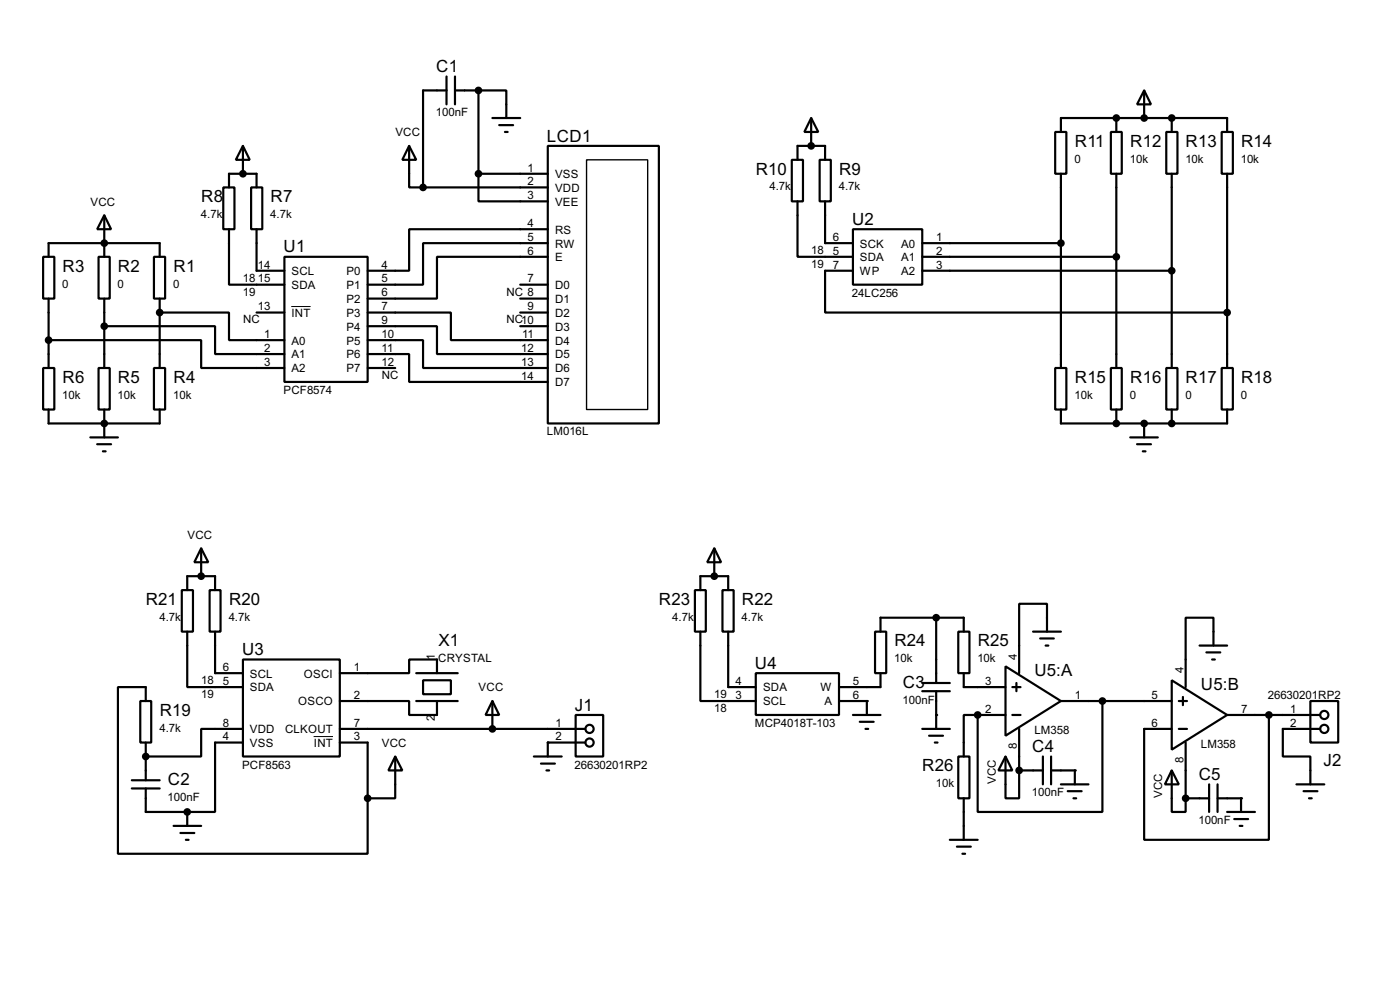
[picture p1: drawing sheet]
<svg xmlns="http://www.w3.org/2000/svg" width="256mm" height="180mm" viewBox="0 0 256 180" stroke-linecap="round" stroke-linejoin="round" font-family="sans-serif">
<g fill="none" stroke="#000" stroke-width=".4">
<path d="M81.8 16.6h-4.3v17.7M81.8 14v5.1M83.4 14v5.1M83.4 16.6h4.3M87.7 16.6h5.1v5M87.7 16.6v15.2M209.6 16.6l1.3 2.5h-2.6zM209.6 16.6v5M19.1 39.4l1.3 2.6h-2.6zM19.1 39.4v7.6M40.9 34.3h2.1v7.7h-2.1zM42 34.3v-2.5h5v2.5"/>
<path d="M44.5 26.7l1.3 2.6h-2.6zM44.5 26.7v5.1M46 34.3h2.1v7.7h-2.1zM75 26.7l1.3 2.6h-2.6zM75 26.7v7.6h2.5M77.5 34.3h22.9M87.7 31.8v5.1h12.7M87.7 31.8h12.7M90.2 21.6h5.1M91.5 22.9h2.5M92.5 24.2h.5M100.4 26.7h20.3v50.8h-20.3z"/>
<path d="M145.1 29.3h2v7.6h-2zM146.1 36.9v10.1h10.2M146.1 29.3v-2.6h5.1v2.6M148.6 21.6l1.3 2.6h-2.5zM148.6 21.6v5.1M150.2 29.3h2v7.6h-2zM151.2 36.9v7.6h5.1M193.3 24.2h2.1v7.6h-2.1zM194.4 24.2v-2.6h30.4v2.6M194.4 31.8v35.6M203.5 24.2h2v7.6h-2zM204.5 21.6v2.6"/>
<path d="M204.5 31.8v35.6M213.7 24.2h2v7.6h-2zM214.7 21.6v2.6M214.7 31.8v35.6M223.8 24.2h2.1v7.6h-2.1zM224.8 31.8v35.6M7.9 47h2.1v7.7h-2.1zM8.9 47v-2.5h20.4v2.5M8.9 54.7v12.7M18.1 47h2v7.7h-2zM19.1 59.7h20.3v5.1h12.7M19.1 54.7v12.7"/>
<path d="M28.2 47h2.1v7.7h-2.1zM29.3 57.2h12.7v5.1h10.1M29.3 54.7v12.7M42 42v10.1h10.1M47 42v7.6h5.1M47 57.2h5.1M52.1 47h15.3v22.9h-15.3zM67.4 57.2h15.2v5.1h17.8M67.4 59.7h12.7v5.1h20.3M95.3 59.7h5.1M95.3 57.2h5.1M95.3 54.7h5.1"/>
<path d="M95.3 52.1h5.1M100.4 42h-25.4v7.6h-7.6M100.4 44.5h-22.9v7.6h-10.1M100.4 47h-20.3v7.7h-12.7M156.3 42h12.7v10.1h-12.7zM156.3 49.6h-5.1v7.6h73.6M169 44.5h25.4M169 47h35.5M169 49.6h45.7M7.9 67.4h2.1v7.6h-2.1zM8.9 62.3h28v5.1h15.2M8.9 75v2.5h20.4v-2.5"/>
<path d="M18.1 67.4h2v7.6h-2zM19.1 75v5.1M28.2 67.4h2.1v7.6h-2.1zM67.4 62.3h10.1v5.1h22.9M67.4 64.8h7.6v5.1h25.4M67.4 67.4h5M193.3 67.4h2.1v7.6h-2.1zM194.4 75v2.5h30.4v-2.5M203.5 67.4h2v7.6h-2zM204.5 75v2.5M209.6 77.5v2.6M213.7 67.4h2v7.6h-2z"/>
<path d="M214.7 75v2.5M223.8 67.4h2.1v7.6h-2.1zM16.6 80.1h5M17.8 81.3h2.6M18.9 82.6h.5M207.1 80.1h5M208.3 81.3h2.6M209.4 82.6h.5M33.3 108h2.1v7.6h-2.1zM34.3 115.6v10.2h10.2M34.3 108v-2.5h5.1v2.5M36.9 100.4l1.3 2.5h-2.6z"/>
<path d="M36.9 100.4v5.1M38.4 108h2v7.6h-2zM39.4 115.6v7.6h5.1M127.3 108h2v7.6h-2zM128.3 115.6v12.7h10.2M128.3 108v-2.5h5.1v2.5M130.9 100.4l1.2 2.5h-2.5zM130.9 100.4v5.1M132.4 108h2v7.6h-2zM133.4 115.6v10.2h5.1M160.3 115.6h2.1v7.6h-2.1zM161.3 115.6v-2.5h15.3v2.5"/>
<path d="M171.5 113.1v11.9M175.6 115.6h2v7.6h-2zM189.3 115.6h5.1M190.6 116.9h2.5M191.6 118.2h.5M191.8 115.6v-5.1h-5.1v12.7M219.8 118.2h5M221 119.4h2.6M222.3 118.2v-5.1h-5.1v12.7M25.7 128.3h2v7.6h-2zM26.7 128.3v-2.5h-5.1v30.5h45.8v-10.2M26.7 135.9v6.9"/>
<path d="M44.5 120.7h17.8v17.8h-17.8zM44.5 135.9h-5.1v12.7h-5.1M44.5 133.4h-7.6v5.1h-10.2M62.3 123.2h12.7v-2.5h5.1v2.5M62.3 128.3h12.7v2.6h5.1v-2.6M62.3 135.9h5.1v10.2M62.3 133.4h44.9M72.4 138.5l1.3 2.5h-2.5zM72.4 138.5v7.6h-5M76.3 128.3h7.6M76.3 123.2h7.6M77.5 124.5h5.1v2.6h-5.1z"/>
<path d="M90.2 128.3l1.3 2.6h-2.5zM90.2 128.3v5.1M97.8 138.5h5.1M99.1 139.8h2.6M105.5 130.9h5v7.6h-5zM107.2 135.9h-6.8v2.6M138.5 123.2h15.2v7.7h-15.2zM153.7 128.3h5.1v2.6M156.3 130.9h5M157.5 132.1h2.6M158.6 133.4h.5M161.3 123.2v2.6h-7.6"/>
<path d="M169 133.4h5M169 126.5h5M169 125h5M170.2 134.7h2.6M171.3 135.9h.5M171.5 126.5v6.9M175.6 138.5h2v7.6h-2zM176.6 123.2v2.6h7.6M179.1 130.9h-2.5v7.6M179.1 130.9h5.1M184.2 122l10.2 6.3-10.2 6.4zM184.2 138.5l1.3 2.5h-2.6z"/>
<path d="M184.2 138.5v7.6h2.5v-5.1M185.5 125.8h1.5M185.5 130.9h1.5M186.2 125v1.5M186.7 133.4v7.6M191.1 138.5v5.1M192.6 138.5v5.1M194.4 128.3h20.3M202 128.3v20.3h-22.9v-17.7M214.7 124.5l10.1 6.4-10.1 6.3zM216 133.4h1.5M216 128.3h1.5"/>
<path d="M216.7 127.6v1.5M217.2 135.9v10.2M222.1 120.7h.5M224.8 130.9h17.1M232.5 130.9v22.8h-22.9v-20.3h5.1M240.1 128.3h5.1v7.6h-5.1zM241.9 133.4h-6.9v5.1h5.1v5.1M24.2 144.3h5.1M24.2 142.8h5.1M26.7 144.3v4.3h7.6M31.8 151.2h5.1M33.1 152.5h2.5"/>
<path d="M34.1 153.7h.5M34.3 148.6v2.6M100.1 141h.5M174 153.7h5.1M175.3 155h2.6M176.3 156.3h.5M176.6 146.1v7.6M186.7 141h4.4M192.6 141h4.3v2.6M194.4 143.6h5M195.6 144.8h2.6M196.7 146.1h.5"/>
<path d="M214.7 141l1.3 2.6h-2.6zM214.7 141v7.6h2.5v-2.5M217.2 146.1h4.3M221.5 143.6v5M223.1 146.1h4.3v2.5M223.1 143.6v5M224.8 148.6h5.1M226.1 149.9h2.6M227.1 151.2h.5M237.5 143.6h5.1M238.8 144.8h2.6M239.8 146.1h.5"/>
<circle cx="108" cy="133.4" r=".75"/>
<circle cx="108" cy="135.9" r=".75"/>
<circle cx="242.6" cy="133.4" r=".75"/>
<circle cx="242.6" cy="130.9" r=".75"/>
</g>
<g fill="#000">
<circle cx="87.7" cy="16.6" r=".2"/>
<circle cx="44.5" cy="31.8" r=".2"/>
<circle cx="148.6" cy="26.7" r=".2"/>
<circle cx="204.5" cy="21.6" r=".2"/>
<circle cx="209.6" cy="21.6" r=".2"/>
<circle cx="214.7" cy="21.6" r=".2"/>
<circle cx="19.1" cy="44.5" r=".2"/>
<circle cx="29.3" cy="57.2" r=".2"/>
<circle cx="19.1" cy="77.5" r=".2"/>
<circle cx="204.5" cy="77.5" r=".2"/>
<circle cx="209.6" cy="77.5" r=".2"/>
<circle cx="214.7" cy="77.5" r=".2"/>
<circle cx="36.9" cy="105.5" r=".2"/>
<circle cx="130.9" cy="105.5" r=".2"/>
<circle cx="26.7" cy="138.5" r=".2"/>
<circle cx="90.2" cy="133.4" r=".2"/>
<circle cx="100.4" cy="135.9" r=".2"/>
<circle cx="158.8" cy="128.3" r=".2"/>
<circle cx="171.5" cy="130.9" r=".2"/>
<circle cx="179.1" cy="130.9" r=".2"/>
<circle cx="34.3" cy="148.6" r=".2"/>
<circle cx="186.7" cy="141" r=".2"/>
<circle cx="196.9" cy="141" r=".2"/>
<circle cx="217.2" cy="146.1" r=".2"/>
<circle cx="227.4" cy="146.1" r=".2"/>
</g>
<path d="M107.5 29.3h11.2v45.7h-11.2z" fill="none" stroke="#000" stroke-width=".25"/>
<path d="M53.4 56.1h3.5M57.5 134.8h3.5" fill="none" stroke="#000" stroke-width=".18"/>
<g fill="#000" stroke="#000" stroke-width=".4">
<circle cx="87.6" cy="16.6" r=".5"/>
<circle cx="44.5" cy="31.8" r=".5"/>
<circle cx="77.5" cy="34.3" r=".5"/>
<circle cx="87.6" cy="31.8" r=".5"/>
<circle cx="148.6" cy="26.7" r=".5"/>
<circle cx="204.5" cy="21.6" r=".5"/>
<circle cx="209.6" cy="21.6" r=".5"/>
<circle cx="214.6" cy="21.6" r=".5"/>
<circle cx="19.1" cy="44.5" r=".5"/>
<circle cx="19.1" cy="59.7" r=".5"/>
<circle cx="29.2" cy="57.2" r=".5"/>
<circle cx="194.3" cy="44.5" r=".5"/>
<circle cx="204.5" cy="47" r=".5"/>
<circle cx="214.6" cy="49.6" r=".5"/>
<circle cx="224.8" cy="57.2" r=".5"/>
<circle cx="8.9" cy="62.3" r=".5"/>
<circle cx="19.1" cy="77.5" r=".5"/>
<circle cx="204.5" cy="77.5" r=".5"/>
<circle cx="209.6" cy="77.5" r=".5"/>
<circle cx="214.6" cy="77.5" r=".5"/>
<circle cx="36.8" cy="105.5" r=".5"/>
<circle cx="130.8" cy="105.5" r=".5"/>
<circle cx="171.5" cy="113.1" r=".5"/>
<circle cx="26.7" cy="138.5" r=".5"/>
<circle cx="90.2" cy="133.4" r=".5"/>
<circle cx="179.1" cy="130.9" r=".5"/>
<circle cx="201.9" cy="128.3" r=".5"/>
<circle cx="232.4" cy="130.9" r=".5"/>
<circle cx="34.3" cy="148.6" r=".5"/>
<circle cx="67.3" cy="146.1" r=".5"/>
<circle cx="186.7" cy="141" r=".5"/>
<circle cx="217.2" cy="146.1" r=".5"/>
</g>
<g font-size="3.5">
<text x="79.9" y="13.2">C1</text>
<text x="100.2" y="25.9">LCD1</text>
<text x="196.9" y="26.8">R11</text>
<text x="207.1" y="26.8">R12</text>
<text x="217.2" y="26.8">R13</text>
<text x="227.4" y="26.8">R14</text>
<text x="138.5" y="31.9">R10</text>
<text x="153.7" y="31.9">R9</text>
<text x="36.9" y="37">R8</text>
<text x="49.6" y="37">R7</text>
<text x="156.1" y="41.2">U2</text>
<text x="52" y="46.2">U1</text>
<text x="11.5" y="49.7">R3</text>
<text x="21.6" y="49.7">R2</text>
<text x="31.8" y="49.7">R1</text>
<text x="11.5" y="70.1">R6</text>
<text x="21.6" y="70.1">R5</text>
<text x="31.8" y="70.1">R4</text>
<text x="196.9" y="70.1">R15</text>
<text x="207.1" y="70.1">R16</text>
<text x="217.2" y="70.1">R17</text>
<text x="227.4" y="70.1">R18</text>
<text x="26.7" y="110.7">R21</text>
<text x="42" y="110.7">R20</text>
<text x="120.7" y="110.7">R23</text>
<text x="135.9" y="110.7">R22</text>
<text x="44.4" y="119.9">U3</text>
<text x="80.3" y="118.3">X1</text>
<text x="163.9" y="118.3">R24</text>
<text x="179.1" y="118.3">R25</text>
<text x="138.3" y="122.4">U4</text>
<text x="165.4" y="125.9">C3</text>
<text x="189.5" y="123.7">U5:A</text>
<text x="29.3" y="131">R19</text>
<text x="105.3" y="130.1">J1</text>
<text x="220" y="126.3">U5:B</text>
<text x="189.1" y="137.7">C4</text>
<text x="30.8" y="143.7">C2</text>
<text x="169" y="141.2">R26</text>
<text x="219.6" y="142.8">C5</text>
<text x="242.5" y="140.2">J2</text>
</g>
<g font-size="2.4">
<text x="79.9" y="21.3">100nF</text>
<text x="72.4" y="25">VCC</text>
<text x="196.8" y="29.8">0</text>
<text x="207" y="29.8">10k</text>
<text x="217.2" y="29.8">10k</text>
<text x="227.3" y="29.8">10k</text>
<text x="96.7" y="31.4">1</text>
<text x="96.7" y="33.9">2</text>
<text x="101.7" y="32.6">VSS</text>
<text x="101.7" y="35.1">VDD</text>
<text x="141" y="34.9">4.7k</text>
<text x="153.7" y="34.9">4.7k</text>
<text x="16.6" y="37.7">VCC</text>
<text x="36.8" y="40">4.7k</text>
<text x="49.5" y="40">4.7k</text>
<text x="96.7" y="41.6">4</text>
<text x="96.7" y="36.5">3</text>
<text x="101.7" y="37.7">VEE</text>
<text x="96.7" y="46.6">6</text>
<text x="96.7" y="44.1">5</text>
<text x="101.7" y="47.8">E</text>
<text x="101.7" y="45.3">RW</text>
<text x="101.7" y="42.7">RS</text>
<text x="148.6" y="46.5">18</text>
<text x="152.6" y="44.1">6</text>
<text x="152.6" y="46.6">5</text>
<text x="157.5" y="45.3">SCK</text>
<text x="157.5" y="47.8">SDA</text>
<text x="165.1" y="45.3">A0</text>
<text x="165.1" y="47.8">A1</text>
<text x="171.5" y="44.1">1</text>
<text x="171.5" y="46.6">2</text>
<text x="11.4" y="52.6">0</text>
<text x="21.6" y="52.6">0</text>
<text x="31.8" y="52.6">0</text>
<text x="44.5" y="51.5">18</text>
<text x="47.3" y="49.2">14</text>
<text x="47.3" y="51.7">15</text>
<text x="53.4" y="50.4">SCL</text>
<text x="53.4" y="52.9">SDA</text>
<text x="63.5" y="50.4">P0</text>
<text x="63.5" y="52.9">P1</text>
<text x="69.9" y="49.2">4</text>
<text x="69.9" y="51.7">5</text>
<text x="96.7" y="51.7">7</text>
<text x="101.7" y="52.9">D0</text>
<text x="148.6" y="49">19</text>
<text x="152.6" y="49.2">7</text>
<text x="157.5" y="50.4">WP</text>
<text x="165.1" y="50.4">A2</text>
<text x="171.5" y="49.2">3</text>
<text x="44.5" y="54.1">19</text>
<text x="44.5" y="59.2">NC</text>
<text x="47.3" y="56.8">13</text>
<text x="53.4" y="58">INT</text>
<text x="63.5" y="55.4">P2</text>
<text x="63.5" y="58">P3</text>
<text x="69.9" y="54.3">6</text>
<text x="69.9" y="56.8">7</text>
<text x="69.9" y="59.3">9</text>
<text x="92.8" y="54.1">NC 8</text>
<text x="92.8" y="59.2">NC10</text>
<text x="96.7" y="56.8">9</text>
<text x="101.7" y="58">D2</text>
<text x="101.7" y="55.4">D1</text>
<text x="156.1" y="54.3">24LC256</text>
<text x="48.4" y="61.9">1</text>
<text x="48.4" y="64.4">2</text>
<text x="53.4" y="63.1">A0</text>
<text x="53.4" y="65.6">A1</text>
<text x="63.5" y="60.5">P4</text>
<text x="63.5" y="63.1">P5</text>
<text x="63.5" y="65.6">P6</text>
<text x="69.9" y="61.9">10</text>
<text x="69.9" y="64.4">11</text>
<text x="95.5" y="64.4">12</text>
<text x="95.7" y="61.9">11</text>
<text x="101.7" y="65.6">D5</text>
<text x="101.7" y="63.1">D4</text>
<text x="101.7" y="60.5">D3</text>
<text x="48.4" y="67">3</text>
<text x="53.4" y="68.1">A2</text>
<text x="63.5" y="68.1">P7</text>
<text x="69.9" y="67">12</text>
<text x="69.9" y="69.4">NC</text>
<text x="95.5" y="69.5">14</text>
<text x="95.5" y="67">13</text>
<text x="101.7" y="70.7">D7</text>
<text x="101.7" y="68.1">D6</text>
<text x="11.4" y="73">10k</text>
<text x="21.6" y="73">10k</text>
<text x="31.8" y="73">10k</text>
<text x="51.9" y="72.1">PCF8574</text>
<text x="196.8" y="73">10k</text>
<text x="207" y="73">0</text>
<text x="217.2" y="73">0</text>
<text x="227.3" y="73">0</text>
<text x="100.2" y="79.7">LM016L</text>
<text x="34.3" y="98.6">VCC</text>
<text x="29.2" y="113.6">4.7k</text>
<text x="41.9" y="113.6">4.7k</text>
<text x="123.2" y="113.6">4.7k</text>
<text x="135.9" y="113.6">4.7k</text>
<text x="36.9" y="125.2">18</text>
<text x="40.8" y="122.8">6</text>
<text x="40.8" y="125.4">5</text>
<text x="45.8" y="124">SCL</text>
<text x="55.7" y="124">OSCI</text>
<text x="64.8" y="122.8">1</text>
<text x="79.7" y="120.7" transform="rotate(-90 79.7 120.7)">1</text>
<text x="80.3" y="121.2">CRYSTAL</text>
<text x="134.8" y="125.4">4</text>
<text x="156.3" y="125.4">5</text>
<text x="163.8" y="121.2">10k</text>
<text x="179.1" y="121.2">10k</text>
<text x="180.5" y="125.4">3</text>
<text x="186.3" y="120.7" transform="rotate(-90 186.3 120.7)">4</text>
<text x="216.8" y="123.2" transform="rotate(-90 216.8 123.2)">4</text>
<text x="36.9" y="127.8">19</text>
<text x="45.8" y="126.6">SDA</text>
<text x="54.6" y="129.1">OSCO</text>
<text x="64.8" y="127.9">2</text>
<text x="79.7" y="132" transform="rotate(-90 79.7 132)">2</text>
<text x="87.7" y="126.6">VCC</text>
<text x="130.9" y="127.8">19</text>
<text x="130.9" y="130.3">18</text>
<text x="134.8" y="127.9">3</text>
<text x="139.8" y="129.1">SCL</text>
<text x="139.8" y="126.6">SDA</text>
<text x="150.3" y="126.6">W</text>
<text x="151" y="129.1">A</text>
<text x="156.3" y="127.9">6</text>
<text x="165.4" y="128.9">100nF</text>
<text x="180.5" y="130.5">2</text>
<text x="196.9" y="127.9">1</text>
<text x="211" y="127.9">5</text>
<text x="227.4" y="130.5">7</text>
<text x="232.3" y="128">26630201RP2</text>
<text x="236.4" y="130.5">1</text>
<text x="29.2" y="133.9">4.7k</text>
<text x="40.8" y="133">8</text>
<text x="40.8" y="135.5">4</text>
<text x="45.8" y="134.2">VDD</text>
<text x="45.8" y="136.7">VSS</text>
<text x="52.2" y="134.2">CLKOUT</text>
<text x="57.5" y="136.7">INT</text>
<text x="64.8" y="133">7</text>
<text x="64.8" y="135.5">3</text>
<text x="69.9" y="136.7">VCC</text>
<text x="101.8" y="133">1</text>
<text x="101.8" y="135.5">2</text>
<text x="138.3" y="133.1">MCP4018T-103</text>
<text x="186.3" y="137" transform="rotate(-90 186.3 137)">8</text>
<text x="189.5" y="134.3">LM358</text>
<text x="211" y="133">6</text>
<text x="220" y="136.9">LM358</text>
<text x="236.4" y="133">2</text>
<text x="44.3" y="140.7">PCF8563</text>
<text x="105.3" y="140.7">26630201RP2</text>
<text x="182.4" y="143.5" transform="rotate(-90 182.4 143.5)">VCC</text>
<text x="216.8" y="139.6" transform="rotate(-90 216.8 139.6)">8</text>
<text x="30.7" y="146.6">100nF</text>
<text x="171.5" y="144.1">10k</text>
<text x="189.1" y="145.8">100nF</text>
<text x="212.9" y="146.1" transform="rotate(-90 212.9 146.1)">VCC</text>
<text x="219.6" y="150.8">100nF</text>
</g>
</svg>
